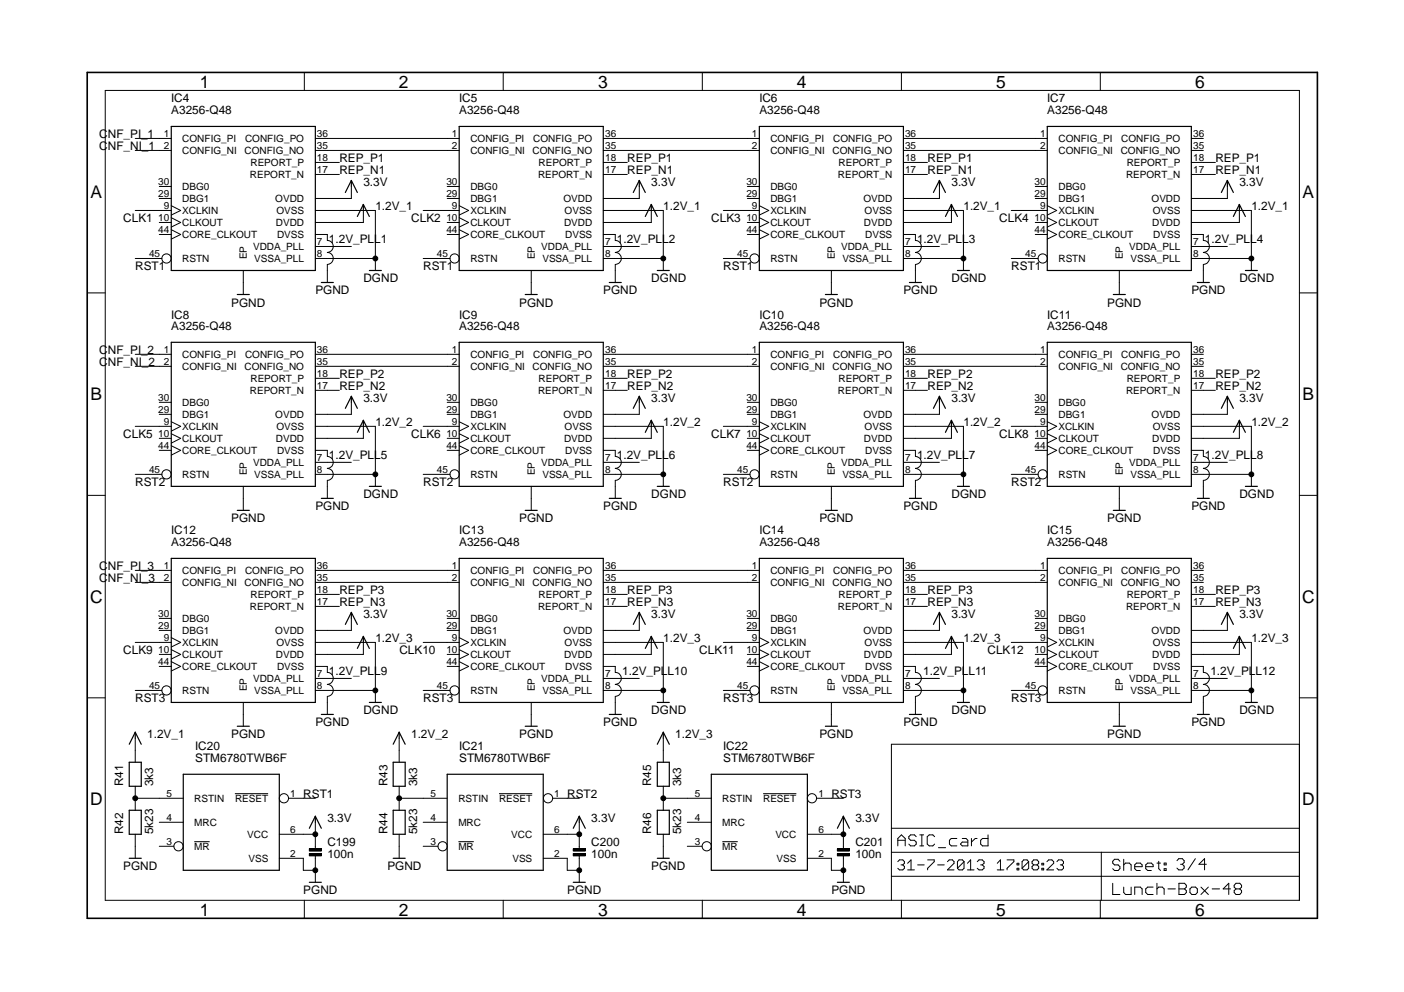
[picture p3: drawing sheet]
<svg xmlns="http://www.w3.org/2000/svg" width="297mm" height="210mm" viewBox="0 0 297 210" stroke-linecap="round" stroke-linejoin="round" font-family="sans-serif">
<g fill="none" stroke="#000" stroke-width=".21">
<path d="M22.3 19.1h252.6v171.4h-252.6zM64.4 15.3v3.8M106.5 15.3v3.8M148.6 15.3v3.8M190.7 15.3v3.8M232.8 15.3v3.8M28.6 29.3h7.6M28.6 31.8h7.6M33.7 39.5h2.5M66.7 29.3h30.5M66.7 31.8h30.5M66.7 34.4h5.1"/>
<path d="M66.7 36.9h5.1M74.3 39.5v2.5h-7.6M94.6 39.5h2.6M127.6 29.3h33.1M127.6 31.8h33.1M127.6 34.4h5.1M127.6 36.9h5.1M135.3 39.5v2.5h-7.7M158.1 39.5h2.6M191.1 29.3h30.5M191.1 31.8h30.5M191.1 34.4h5.1"/>
<path d="M191.1 36.9h5.1M198.8 39.5v2.5h-7.7M219 39.5h2.6M252 29.3h2.6M252 31.8h2.6M252 34.4h5.1M252 36.9h5.1M259.7 39.5v2.5h-7.7M28.6 44.5h7.6M28.6 54.7h5.6M33.7 47.1h2.5M33.7 49.6h2.5"/>
<path d="M33.7 42h2.5M36.2 43.5l2 1-2 1M36.2 46.1l2 1-2 .9M36.2 48.6l2 1-2 1M51.5 57.2v5.1M66.7 49.6h2.6v1.3a1.27 1.27 0 0 1 1.2 1.3 1.27 1.27 0 0 1-1.2 1.2 1.27 1.27 0 0 1 1.2 1.3 1.27 1.27 0 0 1-1.2 1.3v3.8M66.7 44.5h12.7v12.7M66.7 54.7h12.7M66.7 52.2h7.6M76.9 44.5v2.6h-10.2M89.5 44.5h7.7M89.5 54.7h5.7"/>
<path d="M94.6 47.1h2.6M94.6 49.6h2.6M94.6 42h2.6M97.2 43.5l1.9 1-1.9 1M97.2 46.1l1.9 1-1.9 .9M97.2 48.6l1.9 1-1.9 1M112.4 57.2v5.1M127.6 49.6h2.6v1.3a1.27 1.27 0 0 1 1.2 1.3 1.27 1.27 0 0 1-1.2 1.2 1.27 1.27 0 0 1 1.2 1.3 1.27 1.27 0 0 1-1.2 1.3v3.8M127.6 44.5h12.7v12.7M127.6 54.7h12.7M127.6 52.2h7.7M137.8 44.5v2.6h-10.2"/>
<path d="M153 44.5h7.7M153 54.7h5.7M158.1 47.1h2.6M158.1 49.6h2.6M158.1 42h2.6M160.7 43.5l1.9 1-1.9 1M160.7 46.1l1.9 1-1.9 .9M160.7 48.6l1.9 1-1.9 1M175.9 57.2v5.1M191.1 49.6h2.6v1.3a1.27 1.27 0 0 1 1.2 1.3 1.27 1.27 0 0 1-1.2 1.2 1.27 1.27 0 0 1 1.2 1.3 1.27 1.27 0 0 1-1.2 1.3v3.8M191.1 44.5h12.7v12.7M191.1 54.7h12.7"/>
<path d="M191.1 52.2h7.7M201.3 44.5v2.6h-10.2M213.9 44.5h7.7M213.9 54.7h5.7M219 47.1h2.6M219 49.6h2.6M219 42h2.6M221.6 43.5l2 1-2 1M221.6 46.1l2 1-2 .9M221.6 48.6l2 1-2 1M236.8 57.2v5.1M252 49.6h2.6v1.3a1.27 1.27 0 0 1 1.3 1.3 1.27 1.27 0 0 1-1.3 1.2 1.27 1.27 0 0 1 1.3 1.3 1.27 1.27 0 0 1-1.3 1.3v3.8"/>
<path d="M252 44.5h12.7v12.7M252 54.7h12.7M252 52.2h7.7M262.2 44.5v2.6h-10.2M18.5 62h3.8M28.6 75h7.6M28.6 77.5h7.6M66.7 75h30.5M66.7 77.5h30.5M127.6 75h33.1M127.6 77.5h33.1M191.1 75h30.5"/>
<path d="M191.1 77.5h30.5M252 75h2.6M252 77.5h2.6M274.9 62h3.8M28.6 90.2h7.6M33.7 92.8h2.5M33.7 95.3h2.5M33.7 87.7h2.5M33.7 85.1h2.5M36.2 89.2l2 1-2 1M36.2 91.8l2 1-2 1M36.2 94.3l2 1-2 1"/>
<path d="M66.7 95.3h2.6v1.3a1.27 1.27 0 0 1 1.2 1.2 1.27 1.27 0 0 1-1.2 1.3 1.27 1.27 0 0 1 1.2 1.3 1.27 1.27 0 0 1-1.2 1.2v3.9M66.7 90.2h12.7v12.7M66.7 80.1h5.1M66.7 82.6h5.1M66.7 97.8h7.6M74.3 85.1v2.6h-7.6M76.9 90.2v2.6h-10.2M89.5 90.2h7.7M94.6 92.8h2.6M94.6 95.3h2.6M94.6 87.7h2.6M94.6 85.1h2.6"/>
<path d="M97.2 89.2l1.9 1-1.9 1M97.2 91.8l1.9 1-1.9 1M97.2 94.3l1.9 1-1.9 1M127.6 95.3h2.6v1.3a1.27 1.27 0 0 1 1.2 1.2 1.27 1.27 0 0 1-1.2 1.3 1.27 1.27 0 0 1 1.2 1.3 1.27 1.27 0 0 1-1.2 1.2v3.9M127.6 90.2h12.7v12.7M127.6 80.1h5.1M127.6 82.6h5.1M127.6 97.8h7.7M135.3 85.1v2.6h-7.7M137.8 90.2v2.6h-10.2M153 90.2h7.7M158.1 92.8h2.6"/>
<path d="M158.1 95.3h2.6M158.1 87.7h2.6M158.1 85.1h2.6M160.7 89.2l1.9 1-1.9 1M160.7 91.8l1.9 1-1.9 1M160.7 94.3l1.9 1-1.9 1M191.1 95.3h2.6v1.3a1.27 1.27 0 0 1 1.2 1.2 1.27 1.27 0 0 1-1.2 1.3 1.27 1.27 0 0 1 1.2 1.3 1.27 1.27 0 0 1-1.2 1.2v3.9M191.1 90.2h12.7v12.7M191.1 80.1h5.1M191.1 82.6h5.1M191.1 97.8h7.7M198.8 85.1v2.6h-7.7"/>
<path d="M201.3 90.2v2.6h-10.2M213.9 90.2h7.7M219 92.8h2.6M219 95.3h2.6M219 87.7h2.6M219 85.1h2.6M221.6 89.2l2 1-2 1M221.6 91.8l2 1-2 1M221.6 94.3l2 1-2 1M252 95.3h2.6v1.3a1.27 1.27 0 0 1 1.3 1.2 1.27 1.27 0 0 1-1.3 1.3 1.27 1.27 0 0 1 1.3 1.3 1.27 1.27 0 0 1-1.3 1.2v3.9M252 90.2h12.7v12.7M252 80.1h5.1"/>
<path d="M252 82.6h5.1M252 97.8h7.7M259.7 85.1v2.6h-7.7M262.2 90.2v2.6h-10.2M18.5 104.8h3.8M28.6 100.4h5.6M51.5 102.9v5.1M66.7 100.4h12.7M89.5 100.4h5.7M112.4 102.9v5.1M127.6 100.4h12.7M153 100.4h5.7"/>
<path d="M175.9 102.9v5.1M191.1 100.4h12.7M213.9 100.4h5.7M236.8 102.9v5.1M252 100.4h12.7M274.9 104.8h3.8M28.6 135.9h7.6M28.6 120.7h7.6M28.6 123.2h7.6M33.7 138.5h2.5M33.7 133.4h2.5M33.7 130.9h2.5"/>
<path d="M36.2 134.9l2 1-2 1M36.2 137.5l2 1-2 .9M36.2 140l2 1-2 1M66.7 135.9h12.7v12.7M66.7 120.7h30.5M66.7 123.2h30.5M66.7 125.8h5.1M66.7 128.3h5.1M74.3 130.9v2.5h-7.6M76.9 135.9v2.6h-10.2M89.5 135.9h7.7M94.6 138.5h2.6"/>
<path d="M94.6 133.4h2.6M94.6 130.9h2.6M97.2 134.9l1.9 1-1.9 1M97.2 137.5l1.9 1-1.9 .9M97.2 140l1.9 1-1.9 1M127.6 135.9h12.7v12.7M127.6 120.7h33.1M127.6 123.2h33.1M127.6 125.8h5.1M127.6 128.3h5.1M135.3 130.9v2.5h-7.7M137.8 135.9v2.6h-10.2"/>
<path d="M153 135.9h7.7M158.1 138.5h2.6M158.1 133.4h2.6M158.1 130.9h2.6M160.7 134.9l1.9 1-1.9 1M160.7 137.5l1.9 1-1.9 .9M160.7 140l1.9 1-1.9 1M191.1 135.9h12.7v12.7M191.1 120.7h30.5M191.1 123.2h30.5M191.1 125.8h5.1M191.1 128.3h5.1"/>
<path d="M198.8 130.9v2.5h-7.7M201.3 135.9v2.6h-10.2M213.9 135.9h7.7M219 138.5h2.6M219 133.4h2.6M219 130.9h2.6M221.6 134.9l2 1-2 1M221.6 137.5l2 1-2 .9M221.6 140l2 1-2 1M252 135.9h12.7v12.7M252 120.7h2.6M252 123.2h2.6"/>
<path d="M252 125.8h5.1M252 128.3h5.1M259.7 130.9v2.5h-7.7M262.2 135.9v2.6h-10.2M18.5 147.7h3.8M28.6 146.1h5.6M28.6 156.2v5.1M33.7 141h2.5M51.5 148.6v5.1M66.7 141h2.6v1.3a1.27 1.27 0 0 1 1.2 1.3 1.27 1.27 0 0 1-1.2 1.2 1.27 1.27 0 0 1 1.2 1.3 1.27 1.27 0 0 1-1.2 1.3v3.8M66.7 146.1h12.7M66.7 143.6h7.6"/>
<path d="M84.5 156.2v5.1M89.5 146.1h5.7M94.6 141h2.6M112.4 148.6v5.1M127.6 141h2.6v1.3a1.27 1.27 0 0 1 1.2 1.3 1.27 1.27 0 0 1-1.2 1.2 1.27 1.27 0 0 1 1.2 1.3 1.27 1.27 0 0 1-1.2 1.3v3.8M127.6 146.1h12.7M127.6 143.6h7.7M140.3 156.2v5.1M153 146.1h5.7M158.1 141h2.6M175.9 148.6v5.1M191.1 141h2.6v1.3a1.27 1.27 0 0 1 1.2 1.3 1.27 1.27 0 0 1-1.2 1.2 1.27 1.27 0 0 1 1.2 1.3 1.27 1.27 0 0 1-1.2 1.3v3.8"/>
<path d="M191.1 146.1h12.7M191.1 143.6h7.7M213.9 146.1h5.7M219 141h2.6M236.8 148.6v5.1M252 141h2.6v1.3a1.27 1.27 0 0 1 1.3 1.3 1.27 1.27 0 0 1-1.3 1.2 1.27 1.27 0 0 1 1.3 1.3 1.27 1.27 0 0 1-1.3 1.3v3.8M252 146.1h12.7M252 143.6h7.7M274.9 157.5h-86.3v33M274.9 147.7h3.8M28.6 168.9h10.2M28.6 166.4v5"/>
<path d="M28.6 176.5v5.1M33.7 179.1h3.1M33.7 174h5.1M41.1 178.1h3.3M49.7 167.9h7M59.1 176.5h7.6M61 168.9h5.7M65.4 179.6h2.6v.5h-2.6zM66.7 174v5.8M84.5 168.9h10.1M84.5 166.4v5M84.5 176.5v5.1"/>
<path d="M89.5 179.1h3.2M89.5 174h5.1M97 178.1h3.2M105.6 167.9h7M114.9 176.5h7.7M116.9 168.9h5.7M121.3 179.6h2.5v.5h-2.5zM122.6 174v5.8M140.3 166.4v5M140.3 176.5v5.1M140.3 168.9h10.2M145.4 179.1h3.1"/>
<path d="M145.4 174h5.1M152.8 178.1h3.3M161.5 167.9h7M170.8 176.5h7.6M172.8 168.9h5.6M177.2 179.6h2.5v.5h-2.5zM178.4 174v5.8M188.6 175.3h86.3M189.9 179v-1.6l.8-.7 .8 .7v1.6M189.9 177.8h1.6M193.8 177l-.3-.3h-.8l-.4 .3v.4l.4 .4h.8l.3 .4v.4l-.3 .4h-.8l-.4-.4M194.6 176.7h.8"/>
<path d="M194.6 179h.8M195 176.7v2.3M197.7 177l-.3-.3h-.8l-.4 .3v1.6l.4 .4h.8l.3-.4M198.5 179.4h1.6M202.4 177.4h-1.2l-.3 .4v.8l.3 .4h1.2M203.6 177.4h.8l.4 .4v1.2h-1.2l-.4-.4 .4-.4h1.2M205.5 177.4v1.6M206.7 177.4h-.4l-.8 .8M209 176.7v2.3h-1.1l-.4-.4v-.8l.4-.4h1.1M59.1 181.6h5.1v2.5h2.5M64.4 190.5v3.8M65.4 180.6h2.6v.5h-2.6z"/>
<path d="M66.7 180.8v5.9M106.5 190.5v3.8M114.9 181.6h5.1v2.5h2.6M121.3 180.6h2.5v.5h-2.5zM122.6 180.8v5.9M148.6 190.5v3.8M170.8 181.6h5.1v2.5h2.5M177.2 180.6h2.5v.5h-2.5zM178.4 180.8v5.9M188.6 185.4h86.3M188.6 180.3h86.3M189.9 182.3l.4-.4h.7l.3 .4v.4l-.3 .3"/>
<path d="M190.6 183h.4M190.7 190.5v3.8M191 183l.3 .3v.4l-.3 .4h-.7l-.4-.4M192 184.1h1.5M192 182.7l.7-.8v2.2M194.1 183h1.4M196.3 181.9h1.4v.4l-1.4 1.4v.4M198.4 183h1.4M200.4 182.3l.4-.4h.7l.3 .4v.4l-1.4 1.4h1.4M204 182.3l-.4-.4h-.7l-.3 .4v1.4M204 182.3v1.4l-.4 .4h-.7l-.3-.4M204 182.3l-1.4 1.4"/>
<path d="M204.7 184.1h1.4M204.7 182.7l.7-.8v2.2M206.8 182.3l.3-.4h.7l.4 .4v.4l-.4 .3M207.5 183h.3M207.8 183l.4 .3v.4l-.4 .4h-.7l-.3-.4M211 184.1h1.4M211 182.7l.7-.8v2.2M213.1 181.9h1.4v.4l-1.4 1.4v.4M215.2 182.7h.4v.3h-.4zM215.2 183.7h.4v.4h-.4zM217.6 182.3l-.3-.4h-.7l-.4 .4v1.4M217.6 182.3v1.4l-.3 .4h-.7l-.4-.4"/>
<path d="M217.6 182.3l-1.4 1.4M218.7 183l-.3-.3v-.4l.3-.4h.7l.3 .4v.4l-.3 .3M218.7 183h.7M218.7 183l-.3 .3v.4l.3 .4h.7l.3-.4v-.4l-.3-.3M220.4 182.7h.4v.3h-.4zM220.4 183.7h.4v.4h-.4zM221.5 182.3l.4-.4h.6l.4 .4v.4l-1.4 1.4h1.4M223.6 182.3l.3-.4h.8l.3 .4v.4l-.3 .3M224.3 183h.4M224.7 183l.3 .3v.4l-.3 .4h-.8l-.3-.4M232.8 190.5v3.8M233 180.3v10.2"/>
<path d="M235.4 186.9v2.4h1.5M236.9 182.2l-.3-.4h-.8l-.4 .4v.4l.4 .4h.8l.3 .4v.4l-.3 .4h-.8l-.4-.4M237.7 183l.4-.4h.8l.4 .4v1.2M237.7 181.8v2.4M237.7 187.7v1.1l.4 .5h1.2v-1.6M240.1 189.3v-1.6h1.2l.3 .4v1.2M240.1 183.4h1.5v-.4l-.3-.4h-.9l-.3 .4v.8l.3 .4h.9M242.4 183.4h1.6v-.4l-.4-.4h-.8l-.4 .4v.8l.4 .4h.8M244 187.7h-1.2l-.4 .4v.7l.4 .5h1.2M244.8 182.6h.7M244.8 188.1l.3-.4h.8l.4 .4v1.2M244.8 186.9v2.4"/>
<path d="M245.1 182.2v1.6l.4 .4M246.3 182.6h.4v.4h-.4zM246.3 183.8h.4v.4h-.4zM247.1 188.1h1.6M249 182.1l.4-.4h.7l.4 .4v.4l-.4 .4M249.4 186.9h1.2l.4 .4v.4l-.4 .4 .4 .4v.3l-.4 .5h-1.2zM249.4 188.1h1.2M249.8 182.9h.3M250.1 182.9l.4 .4v.4l-.4 .4h-.7l-.4-.4M252.1 187.7h.8l.4 .4v.7l-.4 .5h-.8l-.3-.5v-.7zM252.9 181.7l-1.6 2.4M254.1 187.7l1.5 1.6"/>
<path d="M255.2 182.9h-1.5l1.1-1.2v2.4M255.6 187.7l-1.5 1.6M256.5 188.1h1.5M260.3 188.1h-1.5l1.2-1.2v2.4M261.5 188.1l-.4 .4v.3l.4 .5h.8l.4-.5v-.3l-.4-.4M261.5 188.1h.8M261.5 188.1l-.4-.4v-.4l.4-.4h.8l.4 .4v.4l-.4 .4"/>
<circle cx="35.2" cy="54.7" r=".98"/>
<circle cx="79.4" cy="54.7" r=".51"/>
<circle cx="96.2" cy="54.7" r=".98"/>
<circle cx="140.3" cy="54.7" r=".51"/>
<circle cx="159.6" cy="54.7" r=".98"/>
<circle cx="203.8" cy="54.7" r=".51"/>
<circle cx="220.6" cy="54.7" r=".98"/>
<circle cx="264.7" cy="54.7" r=".51"/>
<circle cx="35.2" cy="100.4" r=".98"/>
<circle cx="79.4" cy="100.4" r=".51"/>
<circle cx="96.2" cy="100.4" r=".98"/>
<circle cx="140.3" cy="100.4" r=".51"/>
<circle cx="159.6" cy="100.4" r=".98"/>
<circle cx="203.8" cy="100.4" r=".51"/>
<circle cx="220.6" cy="100.4" r=".98"/>
<circle cx="264.7" cy="100.4" r=".51"/>
<circle cx="35.2" cy="146.1" r=".98"/>
<circle cx="79.4" cy="146.1" r=".51"/>
<circle cx="96.2" cy="146.1" r=".98"/>
<circle cx="140.3" cy="146.1" r=".51"/>
<circle cx="159.6" cy="146.1" r=".98"/>
<circle cx="203.8" cy="146.1" r=".51"/>
<circle cx="220.6" cy="146.1" r=".98"/>
<circle cx="264.7" cy="146.1" r=".51"/>
<circle cx="28.6" cy="168.9" r=".51"/>
<circle cx="37.8" cy="179.1" r=".98"/>
<circle cx="60.1" cy="168.9" r=".98"/>
<circle cx="66.7" cy="176.5" r=".51"/>
<circle cx="84.4" cy="168.9" r=".51"/>
<circle cx="93.6" cy="179.1" r=".98"/>
<circle cx="115.9" cy="168.9" r=".98"/>
<circle cx="122.5" cy="176.5" r=".51"/>
<circle cx="140.3" cy="168.9" r=".51"/>
<circle cx="149.5" cy="179.1" r=".98"/>
<circle cx="171.8" cy="168.9" r=".98"/>
<circle cx="178.4" cy="176.5" r=".51"/>
<circle cx="66.7" cy="184.1" r=".51"/>
<circle cx="122.5" cy="184.1" r=".51"/>
<circle cx="178.4" cy="184.1" r=".51"/>
</g>
<path d="M18.5 15.3h260.2v179h-260.2z" fill="none" stroke="#000" stroke-width=".34"/>
<g fill="none" stroke="#000" stroke-width=".25">
<path d="M36.2 26.8h30.5v30.4h-30.5zM74.3 38.2l1.3 2.5M74.3 38.2l-1.2 2.5M74.3 38.2v1.3M97.2 26.8h30.4v30.4h-30.4zM135.3 38.2l1.2 2.5M135.3 38.2l-1.3 2.5M135.3 38.2v1.3M160.7 26.8h30.4v30.4h-30.4zM198.8 38.2l1.2 2.5M198.8 38.2l-1.3 2.5M198.8 38.2v1.3"/>
<path d="M221.6 26.8h30.4v30.4h-30.4zM259.7 38.2l1.2 2.5M259.7 38.2l-1.3 2.5M259.7 38.2v1.3M68 59.8h2.5M76.9 43.3v1.2M76.9 43.3l-1.3 2.5M76.9 43.3l1.2 2.5M78.1 57.2h2.6M128.9 59.8h2.5M137.8 43.3l-1.3 2.5M137.8 43.3l1.3 2.5"/>
<path d="M137.8 43.3v1.2M139.1 57.2h2.5M192.4 59.8h2.5M201.3 43.3l-1.3 2.5M201.3 43.3l1.3 2.5M201.3 43.3v1.2M202.6 57.2h2.5M253.3 59.8h2.6M262.2 43.3l-1.3 2.5M262.2 43.3l1.3 2.5M262.2 43.3v1.2M263.5 57.2h2.5"/>
<path d="M36.2 72.4h30.5v30.5h-30.5zM50.2 62.3h2.5M97.2 72.4h30.4v30.5h-30.4zM111.1 62.3h2.6M160.7 72.4h30.4v30.5h-30.4zM174.6 62.3h2.6M221.6 72.4h30.4v30.5h-30.4zM235.5 62.3h2.6M74.3 83.9l1.3 2.5M74.3 83.9v1.2M74.3 83.9l-1.2 2.5M76.9 88.9v1.3"/>
<path d="M76.9 88.9l-1.3 2.6M76.9 88.9l1.2 2.6M135.3 83.9v1.2M135.3 83.9l-1.3 2.5M135.3 83.9l1.2 2.5M137.8 88.9v1.3M137.8 88.9l1.3 2.6M137.8 88.9l-1.3 2.6M198.8 83.9v1.2M198.8 83.9l-1.3 2.5M198.8 83.9l1.2 2.5M201.3 88.9v1.3"/>
<path d="M201.3 88.9l1.3 2.6M201.3 88.9l-1.3 2.6M259.7 83.9v1.2M259.7 83.9l-1.3 2.5M259.7 83.9l1.2 2.5M262.2 88.9v1.3M262.2 88.9l1.3 2.6M262.2 88.9l-1.3 2.6M36.2 118.2h30.5v30.4h-30.5zM50.2 108h2.5M68 105.5h2.5M78.1 102.9h2.6"/>
<path d="M97.2 118.2h30.4v30.4h-30.4zM111.1 108h2.6M128.9 105.5h2.5M139.1 102.9h2.5M160.7 118.2h30.4v30.4h-30.4zM174.6 108h2.6M192.4 105.5h2.5M202.6 102.9h2.5M221.6 118.2h30.4v30.4h-30.4zM235.5 108h2.6M253.3 105.5h2.6M263.5 102.9h2.5"/>
<path d="M74.3 129.6l1.3 2.5M74.3 129.6v1.3M74.3 129.6l-1.2 2.5M76.9 134.7l-1.3 2.5M76.9 134.7l1.2 2.5M76.9 134.7v1.2M135.3 129.6v1.3M135.3 129.6l1.2 2.5M135.3 129.6l-1.3 2.5M137.8 134.7v1.2M137.8 134.7l-1.3 2.5M137.8 134.7l1.3 2.5"/>
<path d="M198.8 129.6v1.3M198.8 129.6l1.2 2.5M198.8 129.6l-1.3 2.5M201.3 134.7v1.2M201.3 134.7l-1.3 2.5M201.3 134.7l1.3 2.5M259.7 129.6v1.3M259.7 129.6l1.2 2.5M259.7 129.6l-1.3 2.5M262.2 134.7v1.2M262.2 134.7l-1.3 2.5M262.2 134.7l1.3 2.5"/>
<path d="M28.6 154.9l-1.3 2.6M28.6 154.9l1.3 2.6M28.6 154.9v1.3M50.2 153.7h2.5M68 151.2h2.5M78.1 148.6h2.6M84.5 154.9l-1.3 2.6M84.5 154.9l1.2 2.6M84.5 154.9v1.3M111.1 153.7h2.6M128.9 151.2h2.5M139.1 148.6h2.5"/>
<path d="M140.3 154.9l-1.2 2.6M140.3 154.9l1.3 2.6M140.3 154.9v1.3M174.6 153.7h2.6M192.4 151.2h2.5M202.6 148.6h2.5M235.5 153.7h2.6M253.3 151.2h2.6M263.5 148.6h2.5M27.3 161.3h2.6v5.1h-2.6zM27.3 171.4h2.6v5.1h-2.6zM38.8 163.8h20.3v20.3h-20.3z"/>
<path d="M66.7 172.7v1.3M66.7 172.7l-1.3 2.6M66.7 172.7l1.3 2.6M83.2 161.3h2.5v5.1h-2.5zM83.2 171.4h2.5v5.1h-2.5zM94.6 163.8h20.3v20.3h-20.3zM122.6 172.7l-1.3 2.6M122.6 172.7l1.2 2.6M122.6 172.7v1.3M139.1 161.3h2.5v5.1h-2.5zM139.1 171.4h2.5v5.1h-2.5zM150.5 163.8h20.3v20.3h-20.3z"/>
<path d="M178.4 172.7l-1.2 2.6M178.4 172.7l1.3 2.6M178.4 172.7v1.3M27.3 181.6h2.6M65.4 186.7h2.6M83.2 181.6h2.5M121.3 186.7h2.5M139.1 181.6h2.5M177.2 186.7h2.5"/>
</g>
<g fill="#000">
<path d="M65.4 179.6h2.6v.5h-2.6z" fill-rule="evenodd"/>
<path d="M121.3 179.6h2.5v.5h-2.5z" fill-rule="evenodd"/>
<path d="M177.2 179.6h2.5v.5h-2.5z" fill-rule="evenodd"/>
<path d="M65.4 180.6h2.6v.5h-2.6z" fill-rule="evenodd"/>
<path d="M121.3 180.6h2.5v.5h-2.5z" fill-rule="evenodd"/>
<path d="M177.2 180.6h2.5v.5h-2.5z" fill-rule="evenodd"/>
<circle cx="79.4" cy="54.7" r=".51"/>
<circle cx="140.3" cy="54.7" r=".51"/>
<circle cx="203.8" cy="54.7" r=".51"/>
<circle cx="264.7" cy="54.7" r=".51"/>
<circle cx="79.4" cy="100.4" r=".51"/>
<circle cx="140.3" cy="100.4" r=".51"/>
<circle cx="203.8" cy="100.4" r=".51"/>
<circle cx="264.7" cy="100.4" r=".51"/>
<circle cx="79.4" cy="146.1" r=".51"/>
<circle cx="140.3" cy="146.1" r=".51"/>
<circle cx="203.8" cy="146.1" r=".51"/>
<circle cx="264.7" cy="146.1" r=".51"/>
<circle cx="28.6" cy="168.9" r=".51"/>
<circle cx="66.7" cy="176.5" r=".51"/>
<circle cx="84.4" cy="168.9" r=".51"/>
<circle cx="122.5" cy="176.5" r=".51"/>
<circle cx="140.3" cy="168.9" r=".51"/>
<circle cx="178.4" cy="176.5" r=".51"/>
<circle cx="66.7" cy="184.1" r=".51"/>
<circle cx="122.5" cy="184.1" r=".51"/>
<circle cx="178.4" cy="184.1" r=".51"/>
</g>
<g font-size="3.7">
<text x="42.3" y="18.5">1</text>
<text x="84.4" y="18.5">2</text>
<text x="126.5" y="18.5">3</text>
<text x="168.6" y="18.5">4</text>
<text x="210.7" y="18.5">5</text>
<text x="252.9" y="18.5">6</text>
<text x="19.1" y="41.9">A</text>
<text x="275.6" y="41.9">A</text>
<text x="19.1" y="84.7">B</text>
<text x="275.6" y="84.7">B</text>
<text x="19" y="127.6">C</text>
<text x="275.5" y="127.6">C</text>
<text x="19" y="170.4">D</text>
<text x="275.5" y="170.4">D</text>
<text x="42.3" y="193.7">1</text>
<text x="84.4" y="193.7">2</text>
<text x="126.5" y="193.7">3</text>
<text x="168.6" y="193.7">4</text>
<text x="210.7" y="193.7">5</text>
<text x="252.9" y="193.7">6</text>
</g>
<g font-size="2.5">
<text x="36.2" y="21.7">IC4</text>
<text x="97.2" y="21.7">IC5</text>
<text x="160.7" y="21.7">IC6</text>
<text x="221.6" y="21.7">IC7</text>
<text x="21" y="29.3">CNF_PI_1</text>
<text x="36.2" y="24.2">A3256-Q48</text>
<text x="97.2" y="24.2">A3256-Q48</text>
<text x="160.7" y="24.2">A3256-Q48</text>
<text x="221.6" y="24.2">A3256-Q48</text>
<text x="21" y="31.8">CNF_NI_1</text>
<text x="71.8" y="34.4">REP_P1</text>
<text x="132.7" y="34.4">REP_P1</text>
<text x="196.2" y="34.4">REP_P1</text>
<text x="257.1" y="34.4">REP_P1</text>
<text x="71.8" y="36.9">REP_N1</text>
<text x="76.9" y="39.5">3.3V</text>
<text x="132.7" y="36.9">REP_N1</text>
<text x="137.8" y="39.5">3.3V</text>
<text x="196.2" y="36.9">REP_N1</text>
<text x="201.3" y="39.5">3.3V</text>
<text x="257.1" y="36.9">REP_N1</text>
<text x="262.2" y="39.5">3.3V</text>
<text x="26.1" y="47.1">CLK1</text>
<text x="79.4" y="44.5">1.2V_1</text>
<text x="87" y="47.1">CLK2</text>
<text x="140.3" y="44.5">1.2V_1</text>
<text x="150.5" y="47.1">CLK3</text>
<text x="203.8" y="44.5">1.2V_1</text>
<text x="211.4" y="47.1">CLK4</text>
<text x="264.7" y="44.5">1.2V_1</text>
<text x="69.6" y="51.4">1.2V_PLL1</text>
<text x="130.5" y="51.4">1.2V_PLL2</text>
<text x="194" y="51.4">1.2V_PLL3</text>
<text x="254.9" y="51.4">1.2V_PLL4</text>
<text x="28.6" y="57.2">RST1</text>
<text x="76.9" y="59.8">DGND</text>
<text x="89.5" y="57.2">RST1</text>
<text x="137.8" y="59.8">DGND</text>
<text x="153" y="57.2">RST1</text>
<text x="201.3" y="59.8">DGND</text>
<text x="213.9" y="57.2">RST1</text>
<text x="262.2" y="59.8">DGND</text>
<text x="48.9" y="64.9">PGND</text>
<text x="66.7" y="62.3">PGND</text>
<text x="109.9" y="64.9">PGND</text>
<text x="127.6" y="62.3">PGND</text>
<text x="173.4" y="64.9">PGND</text>
<text x="191.1" y="62.3">PGND</text>
<text x="234.3" y="64.9">PGND</text>
<text x="252" y="62.3">PGND</text>
<text x="36.2" y="67.4">IC8</text>
<text x="36.2" y="69.9">A3256-Q48</text>
<text x="97.2" y="69.9">A3256-Q48</text>
<text x="97.2" y="67.4">IC9</text>
<text x="160.7" y="69.9">A3256-Q48</text>
<text x="160.7" y="67.4">IC10</text>
<text x="221.6" y="69.9">A3256-Q48</text>
<text x="221.6" y="67.4">IC11</text>
<text x="21" y="75">CNF_PI_2</text>
<text x="21" y="77.5">CNF_NI_2</text>
<text x="71.8" y="80.1">REP_P2</text>
<text x="71.8" y="82.6">REP_N2</text>
<text x="132.7" y="80.1">REP_P2</text>
<text x="132.7" y="82.6">REP_N2</text>
<text x="196.2" y="80.1">REP_P2</text>
<text x="196.2" y="82.6">REP_N2</text>
<text x="257.1" y="80.1">REP_P2</text>
<text x="257.1" y="82.6">REP_N2</text>
<text x="76.9" y="85.1">3.3V</text>
<text x="137.8" y="85.1">3.3V</text>
<text x="201.3" y="85.1">3.3V</text>
<text x="262.2" y="85.1">3.3V</text>
<text x="26.1" y="92.8">CLK5</text>
<text x="79.4" y="90.2">1.2V_2</text>
<text x="87" y="92.8">CLK6</text>
<text x="140.3" y="90.2">1.2V_2</text>
<text x="150.5" y="92.8">CLK7</text>
<text x="203.8" y="90.2">1.2V_2</text>
<text x="211.4" y="92.8">CLK8</text>
<text x="264.7" y="90.2">1.2V_2</text>
<text x="69.6" y="97.1">1.2V_PLL5</text>
<text x="130.5" y="97.1">1.2V_PLL6</text>
<text x="194" y="97.1">1.2V_PLL7</text>
<text x="254.9" y="97.1">1.2V_PLL8</text>
<text x="28.6" y="102.9">RST2</text>
<text x="66.7" y="108">PGND</text>
<text x="76.9" y="105.5">DGND</text>
<text x="89.5" y="102.9">RST2</text>
<text x="127.6" y="108">PGND</text>
<text x="137.8" y="105.5">DGND</text>
<text x="153" y="102.9">RST2</text>
<text x="191.1" y="108">PGND</text>
<text x="201.3" y="105.5">DGND</text>
<text x="213.9" y="102.9">RST2</text>
<text x="252" y="108">PGND</text>
<text x="262.2" y="105.5">DGND</text>
<text x="36.2" y="113.1">IC12</text>
<text x="48.9" y="110.5">PGND</text>
<text x="97.2" y="113.1">IC13</text>
<text x="109.9" y="110.5">PGND</text>
<text x="160.7" y="113.1">IC14</text>
<text x="173.4" y="110.5">PGND</text>
<text x="221.6" y="113.1">IC15</text>
<text x="234.3" y="110.5">PGND</text>
<text x="36.2" y="115.6">A3256-Q48</text>
<text x="97.2" y="115.6">A3256-Q48</text>
<text x="160.7" y="115.6">A3256-Q48</text>
<text x="221.6" y="115.6">A3256-Q48</text>
<text x="21" y="120.7">CNF_PI_3</text>
<text x="21" y="123.2">CNF_NI_3</text>
<text x="71.8" y="125.8">REP_P3</text>
<text x="132.7" y="125.8">REP_P3</text>
<text x="196.2" y="125.8">REP_P3</text>
<text x="257.1" y="125.8">REP_P3</text>
<text x="71.8" y="128.3">REP_N3</text>
<text x="76.9" y="130.9">3.3V</text>
<text x="132.7" y="128.3">REP_N3</text>
<text x="137.8" y="130.9">3.3V</text>
<text x="196.2" y="128.3">REP_N3</text>
<text x="201.3" y="130.9">3.3V</text>
<text x="257.1" y="128.3">REP_N3</text>
<text x="262.2" y="130.9">3.3V</text>
<text x="79.4" y="135.9">1.2V_3</text>
<text x="140.3" y="135.9">1.2V_3</text>
<text x="203.8" y="135.9">1.2V_3</text>
<text x="264.7" y="135.9">1.2V_3</text>
<text x="26.1" y="138.5">CLK9</text>
<text x="69.6" y="142.8">1.2V_PLL9</text>
<text x="84.5" y="138.5">CLK10</text>
<text x="131.7" y="142.8">1.2V_PLL10</text>
<text x="148" y="138.5">CLK11</text>
<text x="195.3" y="142.8">1.2V_PLL11</text>
<text x="208.9" y="138.5">CLK12</text>
<text x="256.1" y="142.8">1.2V_PLL12</text>
<text x="28.6" y="148.6">RST3</text>
<text x="89.5" y="148.6">RST3</text>
<text x="153" y="148.6">RST3</text>
<text x="213.9" y="148.6">RST3</text>
<text x="66.7" y="153.7">PGND</text>
<text x="76.9" y="151.2">DGND</text>
<text x="127.6" y="153.7">PGND</text>
<text x="137.8" y="151.2">DGND</text>
<text x="191.1" y="153.7">PGND</text>
<text x="201.3" y="151.2">DGND</text>
<text x="252" y="153.7">PGND</text>
<text x="262.2" y="151.2">DGND</text>
<text x="31.2" y="156.2">1.2V_1</text>
<text x="41.3" y="161.3">STM6780TWB6F</text>
<text x="41.3" y="158.7">IC20</text>
<text x="48.9" y="156.2">PGND</text>
<text x="87" y="156.2">1.2V_2</text>
<text x="97.2" y="158.7">IC21</text>
<text x="97.2" y="161.3">STM6780TWB6F</text>
<text x="109.9" y="156.2">PGND</text>
<text x="142.9" y="156.2">1.2V_3</text>
<text x="153" y="161.3">STM6780TWB6F</text>
<text x="153" y="158.7">IC22</text>
<text x="173.4" y="156.2">PGND</text>
<text x="234.3" y="156.2">PGND</text>
<text x="26.1" y="166.4" transform="rotate(-90 26.1 166.4)">R41</text>
<text x="32.4" y="166.4" transform="rotate(-90 32.4 166.4)">3k3</text>
<text x="82" y="166.4" transform="rotate(-90 82 166.4)">R43</text>
<text x="88.3" y="166.4" transform="rotate(-90 88.3 166.4)">3k3</text>
<text x="137.8" y="166.4" transform="rotate(-90 137.8 166.4)">R45</text>
<text x="144.1" y="166.4" transform="rotate(-90 144.1 166.4)">3k3</text>
<text x="64.2" y="168.9">RST1</text>
<text x="69.3" y="174">3.3V</text>
<text x="120" y="168.9">RST2</text>
<text x="125.1" y="174">3.3V</text>
<text x="175.9" y="168.9">RST3</text>
<text x="181" y="174">3.3V</text>
<text x="26.1" y="176.5" transform="rotate(-90 26.1 176.5)">R42</text>
<text x="32.4" y="176.5" transform="rotate(-90 32.4 176.5)">5k23</text>
<text x="69.3" y="179.1">C199</text>
<text x="82" y="176.5" transform="rotate(-90 82 176.5)">R44</text>
<text x="88.3" y="176.5" transform="rotate(-90 88.3 176.5)">5k23</text>
<text x="125.1" y="179.1">C200</text>
<text x="137.8" y="176.5" transform="rotate(-90 137.8 176.5)">R46</text>
<text x="144.1" y="176.5" transform="rotate(-90 144.1 176.5)">5k23</text>
<text x="181" y="179.1">C201</text>
<text x="26.1" y="184.1">PGND</text>
<text x="69.3" y="181.6">100n</text>
<text x="82" y="184.1">PGND</text>
<text x="125.1" y="181.6">100n</text>
<text x="137.8" y="184.1">PGND</text>
<text x="181" y="181.6">100n</text>
<text x="64.2" y="189.2">PGND</text>
<text x="120" y="189.2">PGND</text>
<text x="175.9" y="189.2">PGND</text>
</g>
<g font-size="2.1">
<text x="34.7" y="29">1</text>
<text x="67.1" y="29">36</text>
<text x="95.6" y="29">1</text>
<text x="128" y="29">36</text>
<text x="159.1" y="29">1</text>
<text x="191.5" y="29">36</text>
<text x="220" y="29">1</text>
<text x="252.4" y="29">36</text>
<text x="34.7" y="31.5">2</text>
<text x="38.6" y="30.1">CONFIG_PI</text>
<text x="38.6" y="32.6">CONFIG_NI</text>
<text x="51.7" y="32.6">CONFIG_NO</text>
<text x="51.9" y="30.1">CONFIG_PO</text>
<text x="53" y="35.1">REPORT_P</text>
<text x="67.1" y="31.5">35</text>
<text x="67.1" y="34">18</text>
<text x="95.6" y="31.5">2</text>
<text x="99.5" y="30.1">CONFIG_PI</text>
<text x="99.5" y="32.6">CONFIG_NI</text>
<text x="112.7" y="32.6">CONFIG_NO</text>
<text x="112.8" y="30.1">CONFIG_PO</text>
<text x="114" y="35.1">REPORT_P</text>
<text x="128" y="31.5">35</text>
<text x="128" y="34">18</text>
<text x="159.1" y="31.5">2</text>
<text x="163" y="30.1">CONFIG_PI</text>
<text x="163" y="32.6">CONFIG_NI</text>
<text x="176.1" y="32.6">CONFIG_NO</text>
<text x="176.3" y="30.1">CONFIG_PO</text>
<text x="177.4" y="35.1">REPORT_P</text>
<text x="191.5" y="31.5">35</text>
<text x="191.5" y="34">18</text>
<text x="220" y="31.5">2</text>
<text x="223.9" y="30.1">CONFIG_PI</text>
<text x="223.9" y="32.6">CONFIG_NI</text>
<text x="237.1" y="32.6">CONFIG_NO</text>
<text x="237.2" y="30.1">CONFIG_PO</text>
<text x="238.4" y="35.1">REPORT_P</text>
<text x="252.4" y="31.5">35</text>
<text x="252.4" y="34">18</text>
<text x="33.5" y="41.6">29</text>
<text x="33.5" y="39.1">30</text>
<text x="38.6" y="40.2">DBG0</text>
<text x="52.9" y="37.7">REPORT_N</text>
<text x="67.1" y="36.5">17</text>
<text x="94.4" y="41.6">29</text>
<text x="94.4" y="39.1">30</text>
<text x="99.5" y="40.2">DBG0</text>
<text x="113.8" y="37.7">REPORT_N</text>
<text x="128" y="36.5">17</text>
<text x="157.9" y="41.6">29</text>
<text x="157.9" y="39.1">30</text>
<text x="163" y="40.2">DBG0</text>
<text x="177.3" y="37.7">REPORT_N</text>
<text x="191.5" y="36.5">17</text>
<text x="218.9" y="41.6">29</text>
<text x="218.9" y="39.1">30</text>
<text x="223.9" y="40.2">DBG0</text>
<text x="238.2" y="37.7">REPORT_N</text>
<text x="252.4" y="36.5">17</text>
<text x="33.5" y="46.7">10</text>
<text x="34.7" y="44.2">9</text>
<text x="38.6" y="45.3">XCLKIN</text>
<text x="38.6" y="47.8">CLKOUT</text>
<text x="38.6" y="42.8">DBG1</text>
<text x="58.2" y="42.8">OVDD</text>
<text x="58.4" y="47.8">DVDD</text>
<text x="58.5" y="45.3">OVSS</text>
<text x="94.4" y="46.7">10</text>
<text x="95.6" y="44.2">9</text>
<text x="99.5" y="45.3">XCLKIN</text>
<text x="99.5" y="47.8">CLKOUT</text>
<text x="99.5" y="42.8">DBG1</text>
<text x="119.2" y="42.8">OVDD</text>
<text x="119.3" y="47.8">DVDD</text>
<text x="119.5" y="45.3">OVSS</text>
<text x="157.9" y="46.7">10</text>
<text x="159.1" y="44.2">9</text>
<text x="163" y="45.3">XCLKIN</text>
<text x="163" y="47.8">CLKOUT</text>
<text x="163" y="42.8">DBG1</text>
<text x="182.7" y="42.8">OVDD</text>
<text x="182.8" y="47.8">DVDD</text>
<text x="182.9" y="45.3">OVSS</text>
<text x="218.9" y="46.7">10</text>
<text x="220" y="44.2">9</text>
<text x="223.9" y="45.3">XCLKIN</text>
<text x="223.9" y="47.8">CLKOUT</text>
<text x="223.9" y="42.8">DBG1</text>
<text x="243.6" y="42.8">OVDD</text>
<text x="243.8" y="47.8">DVDD</text>
<text x="243.9" y="45.3">OVSS</text>
<text x="33.5" y="49.2">44</text>
<text x="38.6" y="50.4">CORE_CLKOUT</text>
<text x="53.5" y="52.9">VDDA_PLL</text>
<text x="58.6" y="50.4">DVSS</text>
<text x="67.1" y="51.8">7</text>
<text x="94.4" y="49.2">44</text>
<text x="99.5" y="50.4">CORE_CLKOUT</text>
<text x="114.5" y="52.9">VDDA_PLL</text>
<text x="119.6" y="50.4">DVSS</text>
<text x="128" y="51.8">7</text>
<text x="157.9" y="49.2">44</text>
<text x="163" y="50.4">CORE_CLKOUT</text>
<text x="178" y="52.9">VDDA_PLL</text>
<text x="183" y="50.4">DVSS</text>
<text x="191.5" y="51.8">7</text>
<text x="218.9" y="49.2">44</text>
<text x="223.9" y="50.4">CORE_CLKOUT</text>
<text x="238.9" y="52.9">VDDA_PLL</text>
<text x="244" y="50.4">DVSS</text>
<text x="252.4" y="51.8">7</text>
<text x="31.5" y="54.3">45</text>
<text x="38.6" y="55.5">RSTN</text>
<text x="52.2" y="54.9" transform="rotate(-90 52.2 54.9)">EP</text>
<text x="53.8" y="55.5">VSSA_PLL</text>
<text x="67.1" y="54.3">8</text>
<text x="92.5" y="54.3">45</text>
<text x="99.5" y="55.5">RSTN</text>
<text x="113.2" y="54.9" transform="rotate(-90 113.2 54.9)">EP</text>
<text x="114.8" y="55.5">VSSA_PLL</text>
<text x="128" y="54.3">8</text>
<text x="156" y="54.3">45</text>
<text x="163" y="55.5">RSTN</text>
<text x="176.7" y="54.9" transform="rotate(-90 176.7 54.9)">EP</text>
<text x="178.2" y="55.5">VSSA_PLL</text>
<text x="191.5" y="54.3">8</text>
<text x="216.9" y="54.3">45</text>
<text x="223.9" y="55.5">RSTN</text>
<text x="237.6" y="54.9" transform="rotate(-90 237.6 54.9)">EP</text>
<text x="239.2" y="55.5">VSSA_PLL</text>
<text x="252.4" y="54.3">8</text>
<text x="34.7" y="74.6">1</text>
<text x="34.7" y="77.2">2</text>
<text x="38.6" y="75.7">CONFIG_PI</text>
<text x="51.9" y="75.7">CONFIG_PO</text>
<text x="67.1" y="74.6">36</text>
<text x="67.1" y="77.2">35</text>
<text x="95.6" y="74.6">1</text>
<text x="95.6" y="77.2">2</text>
<text x="99.5" y="75.7">CONFIG_PI</text>
<text x="112.8" y="75.7">CONFIG_PO</text>
<text x="128" y="74.6">36</text>
<text x="128" y="77.2">35</text>
<text x="159.1" y="74.6">1</text>
<text x="159.1" y="77.2">2</text>
<text x="163" y="75.7">CONFIG_PI</text>
<text x="176.3" y="75.7">CONFIG_PO</text>
<text x="191.5" y="74.6">36</text>
<text x="191.5" y="77.2">35</text>
<text x="220" y="74.6">1</text>
<text x="220" y="77.2">2</text>
<text x="223.9" y="75.7">CONFIG_PI</text>
<text x="237.2" y="75.7">CONFIG_PO</text>
<text x="252.4" y="74.6">36</text>
<text x="252.4" y="77.2">35</text>
<text x="38.6" y="78.3">CONFIG_NI</text>
<text x="51.7" y="78.3">CONFIG_NO</text>
<text x="52.9" y="83.4">REPORT_N</text>
<text x="53" y="80.8">REPORT_P</text>
<text x="67.1" y="79.7">18</text>
<text x="67.1" y="82.3">17</text>
<text x="99.5" y="78.3">CONFIG_NI</text>
<text x="112.7" y="78.3">CONFIG_NO</text>
<text x="113.8" y="83.4">REPORT_N</text>
<text x="114" y="80.8">REPORT_P</text>
<text x="128" y="79.7">18</text>
<text x="128" y="82.3">17</text>
<text x="163" y="78.3">CONFIG_NI</text>
<text x="176.1" y="78.3">CONFIG_NO</text>
<text x="177.3" y="83.4">REPORT_N</text>
<text x="177.4" y="80.8">REPORT_P</text>
<text x="191.5" y="79.7">18</text>
<text x="191.5" y="82.3">17</text>
<text x="223.9" y="78.3">CONFIG_NI</text>
<text x="237.1" y="78.3">CONFIG_NO</text>
<text x="238.2" y="83.4">REPORT_N</text>
<text x="238.4" y="80.8">REPORT_P</text>
<text x="252.4" y="79.7">18</text>
<text x="252.4" y="82.3">17</text>
<text x="33.5" y="87.3">29</text>
<text x="33.5" y="84.8">30</text>
<text x="34.7" y="89.9">9</text>
<text x="38.6" y="88.4">DBG1</text>
<text x="38.6" y="85.9">DBG0</text>
<text x="58.2" y="88.4">OVDD</text>
<text x="94.4" y="87.3">29</text>
<text x="94.4" y="84.8">30</text>
<text x="95.6" y="89.9">9</text>
<text x="99.5" y="88.4">DBG1</text>
<text x="99.5" y="85.9">DBG0</text>
<text x="119.2" y="88.4">OVDD</text>
<text x="157.9" y="87.3">29</text>
<text x="157.9" y="84.8">30</text>
<text x="159.1" y="89.9">9</text>
<text x="163" y="88.4">DBG1</text>
<text x="163" y="85.9">DBG0</text>
<text x="182.7" y="88.4">OVDD</text>
<text x="218.9" y="87.3">29</text>
<text x="218.9" y="84.8">30</text>
<text x="220" y="89.9">9</text>
<text x="223.9" y="88.4">DBG1</text>
<text x="223.9" y="85.9">DBG0</text>
<text x="243.6" y="88.4">OVDD</text>
<text x="33.5" y="92.4">10</text>
<text x="33.5" y="95">44</text>
<text x="38.6" y="91">XCLKIN</text>
<text x="38.6" y="93.5">CLKOUT</text>
<text x="58.4" y="93.5">DVDD</text>
<text x="58.5" y="91">OVSS</text>
<text x="94.4" y="92.4">10</text>
<text x="94.4" y="95">44</text>
<text x="99.5" y="91">XCLKIN</text>
<text x="99.5" y="93.5">CLKOUT</text>
<text x="119.3" y="93.5">DVDD</text>
<text x="119.5" y="91">OVSS</text>
<text x="157.9" y="92.4">10</text>
<text x="157.9" y="95">44</text>
<text x="163" y="91">XCLKIN</text>
<text x="163" y="93.5">CLKOUT</text>
<text x="182.8" y="93.5">DVDD</text>
<text x="182.9" y="91">OVSS</text>
<text x="218.9" y="92.4">10</text>
<text x="218.9" y="95">44</text>
<text x="223.9" y="91">XCLKIN</text>
<text x="223.9" y="93.5">CLKOUT</text>
<text x="243.8" y="93.5">DVDD</text>
<text x="243.9" y="91">OVSS</text>
<text x="31.5" y="100">45</text>
<text x="38.6" y="96.1">CORE_CLKOUT</text>
<text x="38.6" y="101.1">RSTN</text>
<text x="52.2" y="100.6" transform="rotate(-90 52.2 100.6)">EP</text>
<text x="53.5" y="98.6">VDDA_PLL</text>
<text x="53.8" y="101.1">VSSA_PLL</text>
<text x="58.6" y="96.1">DVSS</text>
<text x="67.1" y="97.5">7</text>
<text x="67.1" y="100">8</text>
<text x="92.5" y="100">45</text>
<text x="99.5" y="96.1">CORE_CLKOUT</text>
<text x="99.5" y="101.1">RSTN</text>
<text x="113.2" y="100.6" transform="rotate(-90 113.2 100.6)">EP</text>
<text x="114.5" y="98.6">VDDA_PLL</text>
<text x="114.8" y="101.1">VSSA_PLL</text>
<text x="119.6" y="96.1">DVSS</text>
<text x="128" y="97.5">7</text>
<text x="128" y="100">8</text>
<text x="156" y="100">45</text>
<text x="163" y="96.1">CORE_CLKOUT</text>
<text x="163" y="101.1">RSTN</text>
<text x="176.7" y="100.6" transform="rotate(-90 176.7 100.6)">EP</text>
<text x="178" y="98.6">VDDA_PLL</text>
<text x="178.2" y="101.1">VSSA_PLL</text>
<text x="183" y="96.1">DVSS</text>
<text x="191.5" y="97.5">7</text>
<text x="191.5" y="100">8</text>
<text x="216.9" y="100">45</text>
<text x="223.9" y="96.1">CORE_CLKOUT</text>
<text x="223.9" y="101.1">RSTN</text>
<text x="237.6" y="100.6" transform="rotate(-90 237.6 100.6)">EP</text>
<text x="238.9" y="98.6">VDDA_PLL</text>
<text x="239.2" y="101.1">VSSA_PLL</text>
<text x="244" y="96.1">DVSS</text>
<text x="252.4" y="97.5">7</text>
<text x="252.4" y="100">8</text>
<text x="34.7" y="120.3">1</text>
<text x="34.7" y="122.9">2</text>
<text x="38.6" y="121.5">CONFIG_PI</text>
<text x="38.6" y="124">CONFIG_NI</text>
<text x="51.7" y="124">CONFIG_NO</text>
<text x="51.9" y="121.5">CONFIG_PO</text>
<text x="67.1" y="125.4">18</text>
<text x="67.1" y="120.3">36</text>
<text x="67.1" y="122.9">35</text>
<text x="95.6" y="120.3">1</text>
<text x="95.6" y="122.9">2</text>
<text x="99.5" y="121.5">CONFIG_PI</text>
<text x="99.5" y="124">CONFIG_NI</text>
<text x="112.7" y="124">CONFIG_NO</text>
<text x="112.8" y="121.5">CONFIG_PO</text>
<text x="128" y="120.3">36</text>
<text x="128" y="122.9">35</text>
<text x="128" y="125.4">18</text>
<text x="159.1" y="120.3">1</text>
<text x="159.1" y="122.9">2</text>
<text x="163" y="121.5">CONFIG_PI</text>
<text x="163" y="124">CONFIG_NI</text>
<text x="176.1" y="124">CONFIG_NO</text>
<text x="176.3" y="121.5">CONFIG_PO</text>
<text x="191.5" y="120.3">36</text>
<text x="191.5" y="122.9">35</text>
<text x="191.5" y="125.4">18</text>
<text x="220" y="120.3">1</text>
<text x="220" y="122.9">2</text>
<text x="223.9" y="121.5">CONFIG_PI</text>
<text x="223.9" y="124">CONFIG_NI</text>
<text x="237.1" y="124">CONFIG_NO</text>
<text x="237.2" y="121.5">CONFIG_PO</text>
<text x="252.4" y="120.3">36</text>
<text x="252.4" y="122.9">35</text>
<text x="252.4" y="125.4">18</text>
<text x="33.5" y="130.5">30</text>
<text x="38.6" y="131.6">DBG0</text>
<text x="52.9" y="129.1">REPORT_N</text>
<text x="53" y="126.5">REPORT_P</text>
<text x="67.1" y="127.9">17</text>
<text x="94.4" y="130.5">30</text>
<text x="99.5" y="131.6">DBG0</text>
<text x="113.8" y="129.1">REPORT_N</text>
<text x="114" y="126.5">REPORT_P</text>
<text x="128" y="127.9">17</text>
<text x="157.9" y="130.5">30</text>
<text x="163" y="131.6">DBG0</text>
<text x="177.3" y="129.1">REPORT_N</text>
<text x="177.4" y="126.5">REPORT_P</text>
<text x="191.5" y="127.9">17</text>
<text x="218.9" y="130.5">30</text>
<text x="223.9" y="131.6">DBG0</text>
<text x="238.2" y="129.1">REPORT_N</text>
<text x="238.4" y="126.5">REPORT_P</text>
<text x="252.4" y="127.9">17</text>
<text x="33.5" y="133">29</text>
<text x="34.7" y="135.6">9</text>
<text x="38.6" y="136.7">XCLKIN</text>
<text x="38.6" y="134.2">DBG1</text>
<text x="58.2" y="134.2">OVDD</text>
<text x="58.5" y="136.7">OVSS</text>
<text x="94.4" y="133">29</text>
<text x="95.6" y="135.6">9</text>
<text x="99.5" y="136.7">XCLKIN</text>
<text x="99.5" y="134.2">DBG1</text>
<text x="119.2" y="134.2">OVDD</text>
<text x="119.5" y="136.7">OVSS</text>
<text x="157.9" y="133">29</text>
<text x="159.1" y="135.6">9</text>
<text x="163" y="136.7">XCLKIN</text>
<text x="163" y="134.2">DBG1</text>
<text x="182.7" y="134.2">OVDD</text>
<text x="182.9" y="136.7">OVSS</text>
<text x="218.9" y="133">29</text>
<text x="220" y="135.6">9</text>
<text x="223.9" y="136.7">XCLKIN</text>
<text x="223.9" y="134.2">DBG1</text>
<text x="243.6" y="134.2">OVDD</text>
<text x="243.9" y="136.7">OVSS</text>
<text x="33.5" y="138.1">10</text>
<text x="33.5" y="140.6">44</text>
<text x="38.6" y="139.2">CLKOUT</text>
<text x="38.6" y="141.8">CORE_CLKOUT</text>
<text x="58.4" y="139.2">DVDD</text>
<text x="58.6" y="141.8">DVSS</text>
<text x="67.1" y="143.2">7</text>
<text x="94.4" y="138.1">10</text>
<text x="94.4" y="140.6">44</text>
<text x="99.5" y="139.2">CLKOUT</text>
<text x="99.5" y="141.8">CORE_CLKOUT</text>
<text x="119.3" y="139.2">DVDD</text>
<text x="119.6" y="141.8">DVSS</text>
<text x="128" y="143.2">7</text>
<text x="157.9" y="138.1">10</text>
<text x="157.9" y="140.6">44</text>
<text x="163" y="139.2">CLKOUT</text>
<text x="163" y="141.8">CORE_CLKOUT</text>
<text x="182.8" y="139.2">DVDD</text>
<text x="183" y="141.8">DVSS</text>
<text x="191.5" y="143.2">7</text>
<text x="218.9" y="138.1">10</text>
<text x="218.9" y="140.6">44</text>
<text x="223.9" y="139.2">CLKOUT</text>
<text x="223.9" y="141.8">CORE_CLKOUT</text>
<text x="243.8" y="139.2">DVDD</text>
<text x="244" y="141.8">DVSS</text>
<text x="252.4" y="143.2">7</text>
<text x="31.5" y="145.7">45</text>
<text x="38.6" y="146.9">RSTN</text>
<text x="52.2" y="146.3" transform="rotate(-90 52.2 146.3)">EP</text>
<text x="53.5" y="144.3">VDDA_PLL</text>
<text x="53.8" y="146.9">VSSA_PLL</text>
<text x="67.1" y="145.7">8</text>
<text x="92.5" y="145.7">45</text>
<text x="99.5" y="146.9">RSTN</text>
<text x="113.2" y="146.3" transform="rotate(-90 113.2 146.3)">EP</text>
<text x="114.5" y="144.3">VDDA_PLL</text>
<text x="114.8" y="146.9">VSSA_PLL</text>
<text x="128" y="145.7">8</text>
<text x="156" y="145.7">45</text>
<text x="163" y="146.9">RSTN</text>
<text x="176.7" y="146.3" transform="rotate(-90 176.7 146.3)">EP</text>
<text x="178" y="144.3">VDDA_PLL</text>
<text x="178.2" y="146.9">VSSA_PLL</text>
<text x="191.5" y="145.7">8</text>
<text x="216.9" y="145.7">45</text>
<text x="223.9" y="146.9">RSTN</text>
<text x="237.6" y="146.3" transform="rotate(-90 237.6 146.3)">EP</text>
<text x="238.9" y="144.3">VDDA_PLL</text>
<text x="239.2" y="146.9">VSSA_PLL</text>
<text x="252.4" y="145.7">8</text>
<text x="35.3" y="173.7">4</text>
<text x="35.3" y="168.6">5</text>
<text x="41.1" y="169.7">RSTIN</text>
<text x="49.7" y="169.7">RESET</text>
<text x="61.4" y="168.6">1</text>
<text x="91.1" y="173.7">4</text>
<text x="91.1" y="168.6">5</text>
<text x="97" y="169.7">RSTIN</text>
<text x="105.6" y="169.7">RESET</text>
<text x="117.3" y="168.6">1</text>
<text x="147" y="173.7">4</text>
<text x="147" y="168.6">5</text>
<text x="152.8" y="169.7">RSTIN</text>
<text x="161.5" y="169.7">RESET</text>
<text x="173.1" y="168.6">1</text>
<text x="35.3" y="178.7">3</text>
<text x="41.1" y="174.8">MRC</text>
<text x="41.1" y="179.8">MR</text>
<text x="52.3" y="177.3">VCC</text>
<text x="61.4" y="176.2">6</text>
<text x="91.1" y="178.7">3</text>
<text x="97" y="179.8">MR</text>
<text x="97" y="174.8">MRC</text>
<text x="108.2" y="177.3">VCC</text>
<text x="117.3" y="176.2">6</text>
<text x="147" y="178.7">3</text>
<text x="152.8" y="179.8">MR</text>
<text x="152.8" y="174.8">MRC</text>
<text x="164" y="177.3">VCC</text>
<text x="173.1" y="176.2">6</text>
<text x="52.6" y="182.4">VSS</text>
<text x="61.4" y="181.3">2</text>
<text x="108.4" y="182.4">VSS</text>
<text x="117.3" y="181.3">2</text>
<text x="164.3" y="182.4">VSS</text>
<text x="173.1" y="181.3">2</text>
</g>
</svg>
